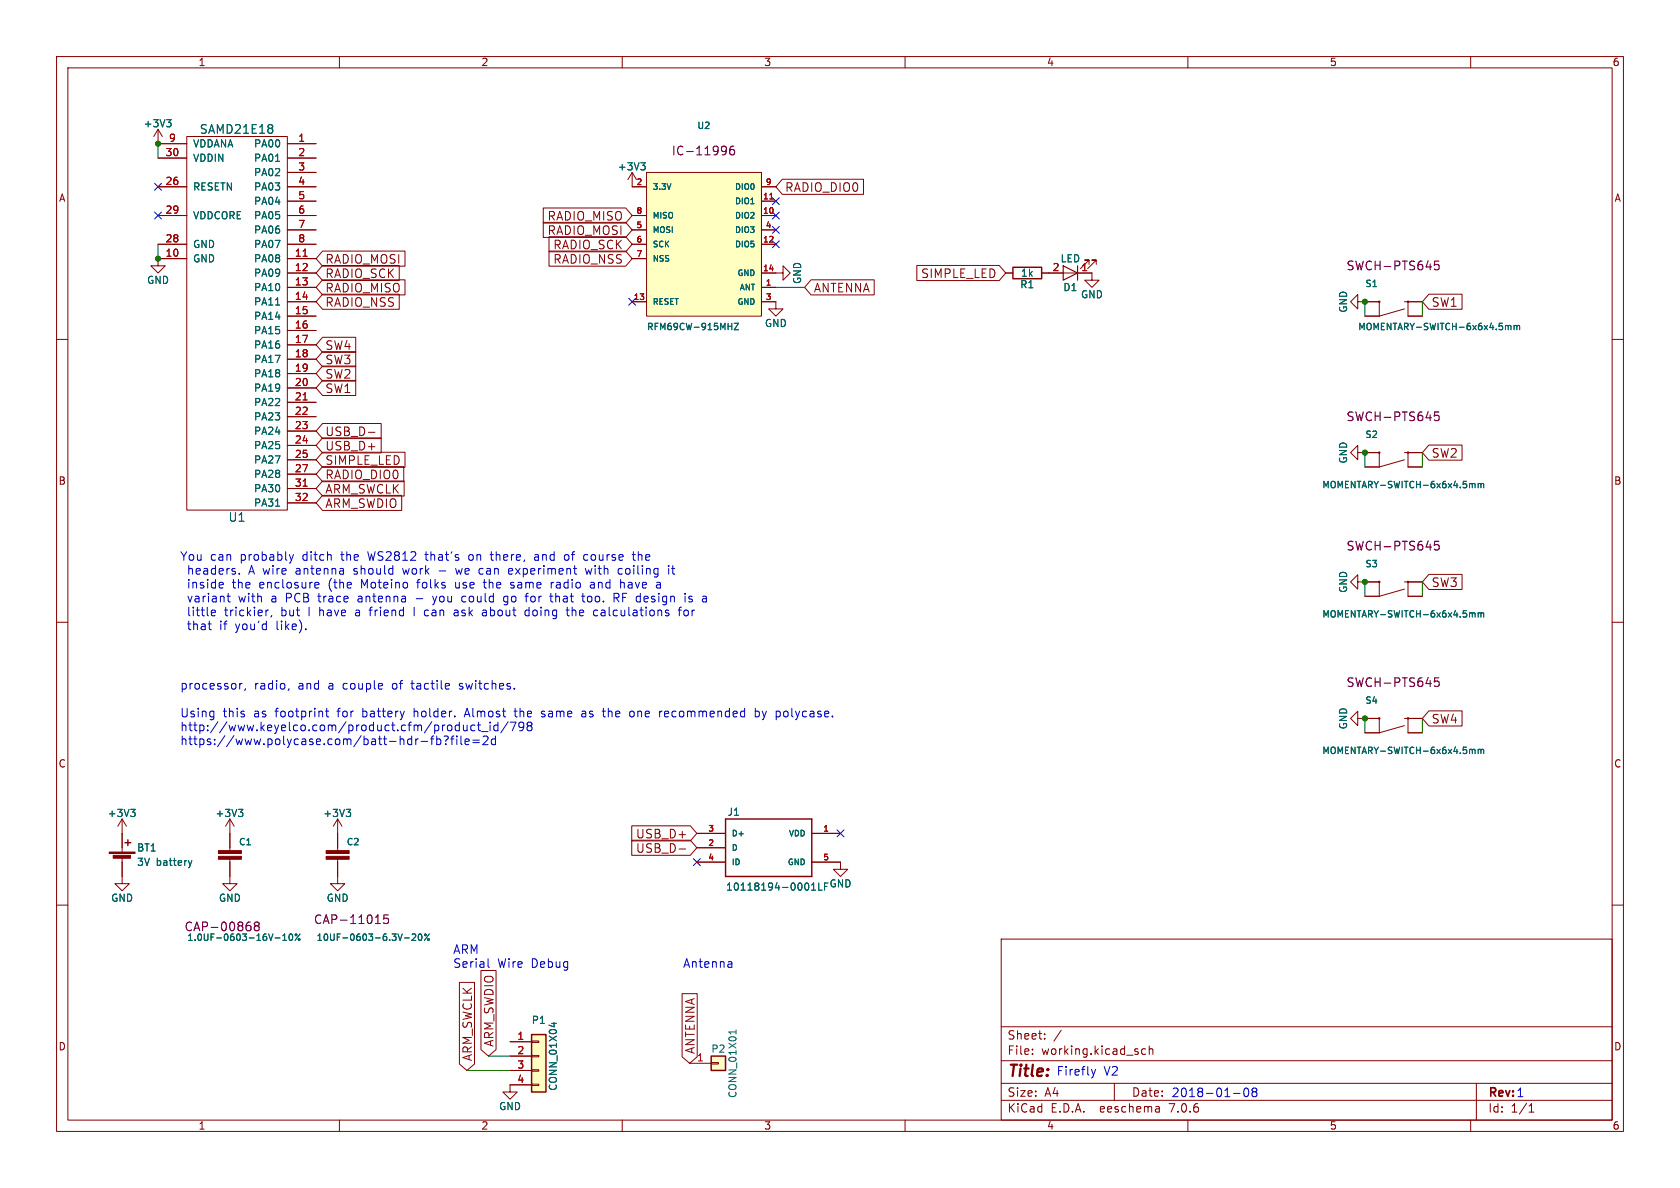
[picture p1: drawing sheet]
<svg xmlns="http://www.w3.org/2000/svg" width="297mm" height="210mm" viewBox="0 0 297 210" stroke-linecap="round" stroke-linejoin="round" font-family="sans-serif">
<g fill="none" stroke="#840000" stroke-width=".18">
<path d="M10 10h277v190h-277zM12 12h273v186h-273zM60 10v2M110 10v2M160 10v2M210 10v2M260 10v2M27.9 22.9v2.5h5.1M27.9 27.9h5.1M27.9 33h5.1M27.9 38.1h5.1M27.9 22.9l-.7 1.2"/>
<path d="M27.9 22.9l.8 1.2M33 24.1h17.8v66.1h-17.8zM50.8 25.4h5.1M50.8 27.9h5.1M50.8 33h5.1M50.8 38.1h5.1M50.8 30.5h5.1M50.8 35.6h5.1M111.8 30.5l-.8 1.3M111.8 30.5v2.5M111.8 30.5l.7 1.3M10 60h2"/>
<path d="M27.9 43.2h5.1M33 45.7h-5.1v1.3h1.3l-1.3 1.3-1.2-1.3h1.2M50.8 48.3h5.1M50.8 53.3h5.1M50.8 55.9h5.1M50.8 45.7h5.1M50.8 50.8h5.1M50.8 58.4h5.1M50.8 43.2h5.1M50.8 40.6h5.1M137.2 48.3h1.2v-1.3l1.3 1.3-1.3 1.2v-1.2M177.8 48.3h1.3"/>
<path d="M184.1 48.3h8.9v1.2h1.3l-1.3 1.3-1.2-1.3h1.2M192.5 46.7v-.7h-.7h.7l-1.5 1.5M193.8 46.7v-.7h-.8h.8l-1.5 1.5M240 53.3v-1.2l-1.2 1.2 1.2 1.3v-1.3h3.8v2.6M241.3 55.9h2.5M248.3 54.6l-4.5 1.3M248.3 53.3h3.2M248.9 53.3v2.6h2.6M285 60h2M50.8 61h5.1M50.8 63.5h5.1M50.8 66h5.1"/>
<path d="M50.8 68.6h5.1M50.8 71.1h5.1M50.8 73.7h5.1M50.8 76.2h5.1M50.8 78.7h5.1M50.8 81.3h5.1M50.8 83.8h5.1M50.8 86.4h5.1M50.8 88.9h5.1M240 80v-1.3l-1.2 1.3 1.2 1.3v-1.3h3.8v2.6M241.3 82.6h2.5M248.3 81.3l-4.5 1.3"/>
<path d="M248.3 80h3.2M248.9 80v2.6h2.6M10 110h2M240 102.9v-1.3l-1.2 1.3 1.2 1.2v-1.2h3.8v2.5M241.3 105.4h2.5M248.3 104.1l-4.5 1.3M248.3 102.9h3.2M248.9 102.9v2.5h2.6M285 110h2M240 127v-1.3l-1.2 1.3 1.2 1.3v-1.3h3.8v2.5M241.3 129.5h2.5M248.3 128.3l-4.5 1.2"/>
<path d="M248.3 127h3.2M248.9 127v2.5h2.6M10 160h2M21.6 144.8l-.8 1.3M21.6 144.8v2.5M21.6 144.8l.8 1.3M40.6 154.9v1.3h1.3l-1.3 1.3-1.2-1.3h1.2M40.6 144.8l-.7 1.3M40.6 144.8v2.5M40.6 144.8l.8 1.3M59.7 144.8l-.8 1.3M59.7 144.8v5.6"/>
<path d="M59.7 151.9v3M59.7 144.8l.8 1.3M285 160h2M177 166h108v32h-108zM60 198v2M110 198v2M160 198v2M177 194.5h108M177 191.5h108M177 187.5h108M177 181.5h108M182.5 186.3v.1"/>
<path d="M182.5 185.5v.1M184.7 183.6v.1M184.7 182.8v.1M187.6 182.1l-1.3 2M197 191.5v3M202.5 185.5l-.4-.1-.3 .3v.4l.2 .2h.5M203.2 185.5l.2-.1 .3 .1 .1 .9M203.2 184.9v1.5M204.9 195.7l.1 .9M205 196.5l-.2 .1M205 196h-.2M210 198v2"/>
<path d="M260 198v2M261 191.5v6.5M270.3 196.6h.9M270.3 195.5l.4-.4v1.5"/>
</g>
<path d="M188 47l2.5 1.3-2.5 1.2zM190.5 47v2.5" fill="none" stroke="#840000" stroke-width=".2"/>
<g fill="#840000" stroke="#840000" stroke-width=".18">
<path d="M57.7 151.4h4v.5h-4z"/>
<path d="M57.7 150.4h4v.5h-4z"/>
<circle cx="243.8" cy="80" r=".13"/>
<circle cx="248.9" cy="80" r=".13"/>
<circle cx="243.8" cy="53.3" r=".13"/>
<circle cx="248.9" cy="53.3" r=".13"/>
<circle cx="243.8" cy="102.9" r=".13"/>
<circle cx="248.9" cy="102.9" r=".13"/>
<circle cx="243.8" cy="127" r=".13"/>
<circle cx="248.9" cy="127" r=".13"/>
</g>
<g fill="none" stroke="#006464" stroke-width=".18">
<path d="M29.5 21.2h.7l-.4 .4M30 21.6l.2 .3v.3l-.2 .2M48.2 22.2v.3M48.2 22.8v.6M48.7 28.5h.7M113.3 28.8h.8l-.5 .5M113.8 29.3l.3 .2v.3l-.3 .2M48.7 53.9h.7M266.3 57.5l.3 .2M266.6 57.7l.2-.2 .3 .1v.7M266.6 57.7v.6M267.7 57.6l.3-.1 .2 .2"/>
<path d="M267.7 57.5v.8M268.2 57.7l.1-.2 .3 .1 .1 .7M268.2 57.7v.6M48.7 89.5h.7M260 85.5l.3 .1M260.3 85.6l.1-.1h.3l.1 .7M260.3 85.6v.6M261.3 85.6l.3-.1 .2 .1M261.3 85.5v.7M261.8 85.6l.2-.1h.2l.1 .7M261.8 85.6v.6M260 108.3l.3 .2"/>
<path d="M260.3 108.5v.6M260.3 108.5l.1-.2 .3 .1 .1 .7M261.3 108.3v.8M261.3 108.4l.3-.1 .2 .2M261.8 108.5v.6M261.8 108.5l.2-.2 .2 .1 .1 .7M260 132.5l.3 .1M260.3 132.6v.6M260.3 132.6l.1-.1h.3l.1 .7M261.3 132.5v.7M261.3 132.6l.3-.1 .2 .1M261.8 132.6v.6"/>
<path d="M261.8 132.6l.2-.1h.2l.1 .7M23.1 143.1h.8l-.4 .5M23.6 143.6l.3 .2v.3l-.3 .2M42.2 143.1h.7l-.4 .5M42.7 143.6l.2 .2v.3l-.2 .2M61.2 143.1h.8l-.4 .5M61.7 143.6l.3 .2v.3l-.3 .2M71.5 165.8h.9M72.9 165.2l.4-.1 .2 .3-.7 .8h.7M74.1 165.2l.1-.1a.61 .61 0 0 1 .4 .6 .61 .61 0 0 1-.4 .5l-.3-.4zM75.9 165.1l-.9 1.1"/>
<circle cx="75.2" cy="165.3" r=".16"/>
<circle cx="75.7" cy="166.1" r=".16"/>
</g>
<path d="M254.4 46.2h-.8v.7l.2-.2 .5 .1 .1 .2v.5l-.3 .2-.5-.2M254.4 72.8h-.8v.8l.2-.2 .5 .1 .1 .2v.5l-.3 .2-.5-.2M254.4 95.7h-.8v.7l.2-.1h.5l.1 .3v.5l-.3 .1-.5-.1M254.4 119.8h-.8v.7l.2-.1 .5 .1 .1 .2v.5l-.3 .1-.5-.1M66.4 163.3h.8M68.6 161.7h-.7l-.1 .8 .2-.2 .5 .1 .2 .2-.1 .5-.2 .2-.6-.2" fill="none" stroke="#840084" stroke-width=".18"/>
<path d="M179.1 47.2h5v2.1h-5z" fill="none" stroke="#840000" stroke-width=".25"/>
<path d="M53.6 45.3h.7M53.6 70.7h.7M53.6 85.9h.7" fill="none" stroke="#a90000" stroke-width=".18"/>
<path d="M114.3 30.5h20.3v25.4h-20.3z" fill="#ffffc2"/>
<g fill="none" stroke="#840000" stroke-width=".18">
<path d="M27.9 38.1h5.1M27.9 33h5.1M27.9 25.4h5.1M27.9 27.9h5.1M50.8 38.1h5.1M50.8 35.6h5.1M50.8 33h5.1M50.8 25.4h5.1M50.8 27.9h5.1M50.8 30.5h5.1M96 36.8h14.6l1.2 1.3-1.2 1.3h-14.6zM96 39.3h14.6l1.2 1.3-1.2 1.4h-14.6z"/>
<path d="M111.8 38.1h2.5M111.8 33h2.5M114.3 30.5h20.3v25.4h-20.3zM134.6 38.1h2.6M134.6 35.6h2.6M134.6 33h2.6M138.3 31.7h14.4v2.7h-14.4l-1.1-1.4zM27.9 43.2h5.1M27.9 45.7h5.1M50.8 50.8h5.1M50.8 43.2h5.1M50.8 53.3h5.1"/>
<path d="M50.8 48.3h5.1M50.8 40.6h5.1M50.8 45.7h5.1M50.8 55.9h5.1M50.8 58.4h5.1M57 49.5h14.6v2.6h-14.6l-1.1-1.3zM57 44.4h14.6v2.7h-14.6l-1.1-1.4zM57 46.9h13.6v2.7h-13.6l-1.1-1.3zM57 59.6h5.9v2.7h-5.9l-1.1-1.3zM57 52h13.6v2.7h-13.6l-1.1-1.4zM97.1 41.8h13.5l1.2 1.4-1.2 1.3h-13.5zM97.1 44.4h13.5l1.2 1.3-1.2 1.4h-13.5z"/>
<path d="M111.8 43.2h2.5M111.8 53.3h2.5M111.8 40.6h2.5M111.8 45.7h2.5M134.6 53.3h2.6v1.3h1.2l-1.2 1.3-1.3-1.3h1.3M134.6 50.8h2.6M134.6 43.2h2.6M134.6 48.3h2.6M134.6 40.6h2.6M143.4 49.5h11.1v2.6h-11.1l-1.2-1.3zM162.1 46.9h14.6l1.1 1.4-1.1 1.3h-14.6zM177.8 48.3h1.3"/>
<path d="M184.1 48.3h3.9M190.5 48.3h2.5M241.3 53.3h2.5M241.3 55.9h2.5M248.9 53.3h2.6M248.9 55.9h2.6M252.6 52h5.9v2.7h-5.9l-1.1-1.4zM50.8 61h5.1M50.8 63.5h5.1M50.8 66h5.1M50.8 68.6h5.1M50.8 71.1h5.1"/>
<path d="M50.8 73.7h5.1M50.8 76.2h5.1M50.8 78.7h5.1M57 67.2h5.9v2.7h-5.9l-1.1-1.3zM57 64.7h5.9v2.7h-5.9l-1.1-1.4zM57 74.9h10.4v2.6h-10.4l-1.1-1.3zM57 62.2h5.9v2.6h-5.9l-1.1-1.3zM57 79.9h14.6v2.7h-14.6l-1.1-1.3zM57 77.4h10.4v2.7h-10.4l-1.1-1.4zM65.1 76.4h1.2M252.6 78.7h5.9v2.6h-5.9l-1.1-1.3zM50.8 81.3h5.1"/>
<path d="M50.8 83.8h5.1M50.8 86.4h5.1M50.8 88.9h5.1M57 87.6h14v2.6h-14l-1.1-1.3zM57 85h14.5v2.7h-14.5l-1.1-1.3zM57 82.5h14.4v2.7h-14.4l-1.1-1.4zM241.3 80h2.5M241.3 82.6h2.5M248.9 80h2.6M248.9 82.6h2.6M241.3 102.9h2.5M241.3 105.4h2.5"/>
<path d="M248.9 102.9h2.6M248.9 105.4h2.6M252.6 101.5h5.9v2.7h-5.9l-1.1-1.3zM241.3 127h2.5M241.3 129.5h2.5M248.9 127h2.6M248.9 129.5h2.6M252.6 125.7h5.9v2.6h-5.9l-1.1-1.3zM21.6 151.6v4.6h1.3l-1.3 1.3-1.3-1.3h1.3M21.6 147.3v3.3M40.6 147.3v3.1M40.6 151.9v3"/>
<path d="M59.7 152.4v3.8h1.3l-1.3 1.3-1.3-1.3h1.3M59.7 147.3v2.6M111.7 148.5h10.3l1.2 1.4-1.2 1.3h-10.3zM111.7 146h10.3l1.2 1.3-1.2 1.4h-10.3zM120 150.1h1.2M123.2 147.3h5.1M123.2 149.9h5.1M123.2 152.4h5.1M143.5 152.4h5.1v1.3h1.3l-1.3 1.2-1.3-1.2h1.3M143.5 147.3h5.1M81.2 173.7h2.7v14.4l-1.4 1.1-1.3-1.1zM85 171.6h2.7v13.9l-1.3 1.2-1.4-1.2z"/>
<path d="M120.6 175.7h2.7v11.1l-1.4 1.2-1.3-1.2zM90.2 184.2h3.8M90.2 186.7h3.8M90.2 189.2h3.8M94 191.6h1.2v.3h-1.2zM94 189.1h1.2v.3h-1.2zM94 186.6h1.2v.2h-1.2zM94 184h1.2v.3h-1.2zM94 191.8h-3.8v1.2h1.2l-1.2 1.3-1.3-1.3h1.3M121.9 188h3.8M125.7 187.8h1.3v.3h-1.3z"/>
</g>
<path d="M136.1 35.2h.6M53.6 45.3h.7M53.6 70.7h.7M53.6 85.9h.7" fill="none" stroke="#a90000" stroke-width=".18"/>
<g fill="none" stroke="#006464" stroke-width=".18">
<path d="M29.5 21.2h.7l-.4 .4M30 21.6l.2 .3v.3l-.2 .2M48.2 22.2v.3M48.2 22.8v.6M48.7 28.5h.7M113.3 28.8h.8l-.5 .5M113.8 29.3l.3 .2v.3l-.3 .2M48.7 53.9h.7M128.7 57.7h.7M129.4 57.1v1.2M129.8 57.1h.8l-.8 1.2h.8M266.3 57.5l.3 .2"/>
<path d="M266.6 57.7l.2-.2 .3 .1v.7M266.6 57.7v.6M267.7 57.6l.3-.1 .2 .2M267.7 57.5v.8M268.2 57.7l.1-.2 .3 .1 .1 .7M268.2 57.7v.6M48.7 89.5h.7M260 85.5l.3 .1M260.3 85.6v.6M260.3 85.6l.1-.1h.3l.1 .7M261.3 85.5v.7M261.3 85.6l.3-.1 .2 .1"/>
<path d="M261.8 85.6v.6M261.8 85.6l.2-.1h.2l.1 .7M260 108.3l.3 .2M260.3 108.5v.6M260.3 108.5l.1-.2 .3 .1 .1 .7M261.3 108.3v.8M261.3 108.4l.3-.1 .2 .2M261.8 108.5v.6M261.8 108.5l.2-.2 .2 .1 .1 .7M260 132.5l.3 .1M260.3 132.6l.1-.1h.3l.1 .7M260.3 132.6v.6"/>
<path d="M261.3 132.6l.3-.1 .2 .1M261.3 132.5v.7M261.8 132.6l.2-.1h.2l.1 .7M261.8 132.6v.6M23.1 143.1h.8l-.4 .5M23.6 143.6l.3 .2v.3l-.3 .2M33.9 152.1l-.3 .9M42.2 143.1h.7l-.4 .5M42.7 143.6l.2 .2v.3l-.2 .2M61.2 143.1h.8l-.4 .5M61.7 143.6l.3 .2v.3l-.3 .2M143.5 157.4h.7"/>
<path d="M143.5 156.5l.3-.4v1.3M144.7 156.1v1.3h.6M145.8 156.7h.4M146.4 156.1h-.6v1.3M48.6 165.8h.9M50 166.2h.6M50 165.4l.3-.3v1.1M51.2 165.2l.2-.1a.61 .61 0 0 1 .4 .6 .61 .61 0 0 1-.4 .5l-.3-.4zM53 165.1l-.8 1.1M71.5 165.8h.9M72.9 165.2l.4-.1 .2 .3-.7 .8h.7M74.1 165.2l.1-.1a.61 .61 0 0 1 .4 .6 .61 .61 0 0 1-.4 .5l-.3-.4z"/>
<path d="M75.9 165.1l-.9 1.1M97.5 180.9h.9M97.9 180.7v.8M130.1 182.1v.7M130.1 182.4h-1.3l.4 .3"/>
<circle cx="52.3" cy="165.3" r=".16"/>
<circle cx="52.9" cy="166.1" r=".16"/>
<circle cx="75.2" cy="165.3" r=".16"/>
<circle cx="75.7" cy="166.1" r=".16"/>
</g>
<g fill="none" stroke="#840084" stroke-width=".18">
<path d="M127.8 25.8l.5 .2a1.01 1.01 0 0 1-.3 1.4M128.4 26.5l-.3 .3h-.3M129.7 25.8a.6 .6 0 0 0-.7 .7v.6l.1 .2 .5 .1 .2-.2 .1-.5-.2-.2-.4-.1-.3 .3M254.4 46.2h-.8v.7l.2-.2 .5 .1 .1 .2v.5l-.3 .2-.5-.2M254.4 72.8h-.8v.8l.2-.2 .5 .1 .1 .2v.5l-.3 .2-.5-.2M254.4 95.7h-.8v.7l.2-.1h.5l.1 .3v.5l-.3 .1-.5-.1M254.4 119.8h-.8v.7l.2-.1 .5 .1 .1 .2v.5l-.3 .1-.5-.1M43.9 163h.3M44.1 163.6l.3 .3v.3l-.3 .3M45.2 163.7l-.2-.3 .2-.4 .5 .1 .1 .2-.3 .4M45.2 163.7l-.2 .2v.5l.2 .1h.5l.1-.3v-.4l-.3-.1M45.2 163.7h.3"/>
<path d="M66.4 163.3h.8M68.6 161.7h-.7l-.1 .8 .2-.2 .5 .1 .2 .2-.1 .5-.2 .2-.6-.2"/>
</g>
<g fill="#840000" stroke="#840000" stroke-width=".18">
<path d="M38.6 151.4h4.1v.5h-4.1z"/>
<path d="M38.6 150.4h4.1v.5h-4.1z"/>
<path d="M19.3 150.6h4.6v.3h-4.6z"/>
<path d="M20 151.2h3.1v.5h-3.1z"/>
</g>
<path d="M22.1 149h1M22.6 148.5v1M128.3 144.8h15.2v10.1h-15.2zM94 182.9h2.5v10.1h-2.5zM125.7 186.7h2.6v2.5h-2.6z" fill="none" stroke="#840000" stroke-width=".25"/>
<g fill="#ffffc2" stroke="#ffffc2" stroke-width=".18">
<path d="M125.7 186.7h2.6v2.5h-2.6z"/>
<path d="M94 182.9h2.5v10.1h-2.5z"/>
</g>
<g fill="none" stroke="#0000c2" stroke-width=".18">
<path d="M51.2 98l.3 1M51.5 99l-.2 .5M51.9 98l-.4 1M82.9 98.2v.7M86.6 98h.6M86.9 97.5v1.5M95 98l-.4 .1M95.1 98.5h-.4a.3 .3 0 0 0-.2 .3 .3 .3 0 0 0 .2 .2h.4M100.3 98l-.4 .1-.1 .2v.6l.5 .1M103.3 98.1h.6M103.3 99h.6M111.8 98h.5"/>
<path d="M112 97.5v1.3l.3 .2M118.2 100v.1M118.9 100v1.3l.4 .2M36.8 110.3h.6M37.2 111.3h.2M37.4 108.8h.6M37.4 107.9l.5-.1 .2 .4-.7 .2M39.3 102.9l.2 .4-.8 .1M39.4 103.9l-.1 .1M40.1 105.4h.6M40.3 104.9v1.3l.4 .2M42.3 101.4v.1"/>
<path d="M47.5 107.8l-.4 .2M48 108.8l-.1 .3M55.7 103.9h.6M55.7 103l.5-.1 .2 .4-.7 .1M65.2 107.8h.6M73.2 107.3v1.6M76.5 105.4l.3 1M76.7 106.8h-.1M80.5 100.5l.3 1M80.5 102.9l.1 1M80.8 107.8l-.5 .1M80.8 108.3h-.3a.3 .3 0 0 0-.3 .3 .3 .3 0 0 0 .3 .3h.3"/>
<path d="M82.2 105.4h-.3l-.3 .3 .1 .6 .5 .1M84.8 101.4l.5 .1M85.3 100.5l-.5 .1M85.3 108.8h.7M85.3 107.9h.6M85.4 102.9h.6M85.6 102.4l.1 1.5M86 108.2l-.7 .2M89.6 105.4h-.3l-.3 .3 .1 .6 .5 .1M90.3 103.9l.4 .1M90.4 100.5h-.3l-.2 .2 .1 .7 .4 .1M90.6 100.8l-.7 .2"/>
<path d="M90.7 102.9l-.4 .1v.2v.2h.4M92.8 105.4h.6M93.2 104.9l-.1 .1M93.5 107.9l-.4-.1-.3 .3v.5l.2 .2h.5M93.5 107.3v1.6M97.2 105.4h.5M97.5 102.9v1.1M97.5 106.3l.2 .1M97.9 102.9l-.3 .1-.1 .2M100.1 107.8h.5M100.3 107.3v1.3l.3 .3M102.8 105.4h.6"/>
<path d="M103 104.9v1.3l.4 .2M103.5 100.5l.3 1 .3-.7 .2 .7M103.9 105.5v.8M104.4 103h.6M105.1 103.3l-.5 .1a.3 .3 0 0 0-.3 .3 .3 .3 0 0 0 .3 .3l.5-.1M105.2 107.8l.5 .1M105.7 108.8l-.5 .1M108.9 105.7l.5 .7M109.1 104.9l.3 .3v.3l-.3 .2h-.5M109.8 103h.5l.1 1M110 100.6l-.4-.1-.3 .3v.4l.1 .2h.6M116.3 102.9l.4 .1 .1 1"/>
<path d="M116.8 103.9l-.5 .1M116.8 103.3l-.5 .1M118.2 100.5v1M118.7 100.5h.6M119.9 107.8h.6M120.1 107.6v1.3M121.4 107.8l-.4 .1-.1 .2 .1 .6 .4 .2M122.3 105.5l-.3-.1-.2 .2v.2l.5 .2v.3h-.5M37.7 125.7l.1 .1M37.8 125.7l-.1 1.4M37.8 126.7h-.1M42.4 120.8v1"/>
<path d="M42.8 120.8l-.3 .1-.1 .2M43.4 121.7l-.2 .3M51.1 121.7l-.2 .3M57.5 125.7h.6M57.8 125.2v1.3l.3 .2M74.5 131.1h1.1M76.1 130.6h.6M76.3 130.3v1.3M77.2 130.7l.4-.1 .3 .3v.4l-.1 .3h-.6M77.2 130.1v1.5M78.8 131.5v.1M79.2 130.5l-.4 .6"/>
<path d="M79.7 130.6h.6M79.9 130.3v1.3M80.8 128.2h.4M80.8 130.6v1M81.2 121.7l.1 .1M81.2 127.7v1.5M81.2 129.1l-.4 .1M81.3 120.9v.3M81.5 130.1v1.3l.2 .2M81.9 128.2l.1 .9 .4 .1 .2-.2M82.2 131.1l.7-.1v-.3l-.5-.1-.2 .2 .1 .8h.6M82.6 125.2l-.5 1.5"/>
<path d="M82.6 128.2v1M83.6 130.8h1.2M83.6 131.3h1.2M84 128.2h-.5l-.3 .3v.4l.2 .2h.6M84.4 128.2h.6M84.6 127.7v1.3l.4 .2M85.1 129.3h1.2M85.4 130.3l.6-.2 .2 .2 .1 .2-1 1.1h1M86.6 127.7v.1M86.6 128.2v1M87.6 130.7l-.4-.1-.3 .3v.4l.1 .3h.6M87.6 130.1v1.5"/>
<path d="M88 128.2h-.4l-.3 .3v.4l.1 .2h.6M88 127.7v1.5M89.8 127.6l-1.3 1.9M90.2 127.7h1l-.6 1.5M90.9 125.7h.5M91.1 125.2v1.5M92 127.7l-.3 .2 .1 .6 .5 .1 .3-.3M92.3 127.7l.2 .1a1.01 1.01 0 0 1-.3 1.4h-.3M93.5 128.3l-.3 .3v.4l.3 .2 .4-.1 .1-.2v-.4l-.2-.2M93.5 127.7l-.3 .2 .3 .4M93.5 128.3h.3M93.8 127.7l.2 .2-.2 .4"/>
<path d="M95.7 126.7h.4M96.1 125.7h-.2l-.2 .2 .1 .2 .3 .1M103.3 125.7l-.4 .1M103.4 126.1h-.4a.3 .3 0 0 0-.2 .3 .3 .3 0 0 0 .2 .3h.4M106.5 125.7h.5M106.7 126.7h.3M111.5 125.8l.3-.1 .3 .3M112.1 126.4l-.3 .3h-.3M116.9 125.7h.1M117.6 125.8v.9M118.2 126.1l-.7 .1M133.5 125.8l.5-.1 .2 .3v.4l-.1 .3h-.6"/>
<path d="M133.5 125.2v1.5M86.3 169.5v1.3l.2 .2M129.2 170l.2 .2v.8M129.4 170.9l-.2 .1M129.4 170.4h-.2M193 189l.3 1.1M193.3 190.1l-.1 .3M193.7 189l-.4 1.1M218.1 193.3h1.1M220 192.5l.2-.2a.83 .83 0 0 1 .6 .7 .83 .83 0 0 1-.3 .8l-.1 .1a.82 .82 0 0 1-.4-1.4zM221.6 193l-.3-.3 .3-.4h.3l.3 .3-.3 .4M221.6 193l-.3 .3v.3l.3 .3 .5-.1 .1-.2-.1-.5-.2-.1"/>
<path d="M221.6 193h.3"/>
</g>
<g fill="none" stroke="#009600" stroke-width=".18">
<path d="M27.9 25.4v2.5M27.9 43.2v2.5M137.2 50.8h5M241.3 53.3v2.6M251.5 53.3v2.6M241.3 80v2.6M251.5 80v2.6M241.3 102.9v2.5M251.5 102.9v2.5M241.3 127v2.5M251.5 127v2.5M82.5 189.2h7.7"/>
<path d="M86.4 186.7h3.8"/>
</g>
<g fill="none" stroke="#000084" stroke-width=".18">
<path d="M27.3 32.4l1.2 1.2M27.3 37.5l1.2 1.2M28.5 32.4l-1.2 1.2M28.5 37.5l-1.2 1.2M136.6 37.5l1.2 1.2M136.6 35l1.2 1.2M137.8 37.5l-1.2 1.2M137.8 35l-1.2 1.2M111.2 52.7l1.2 1.2M112.4 52.7l-1.2 1.2M136.6 40l1.2 1.2M136.6 42.6l1.2 1.2"/>
<path d="M137.8 40l-1.2 1.2M137.8 42.6l-1.2 1.2M122.6 151.8l1.2 1.2M123.8 151.8l-1.2 1.2M148 146.7l1.2 1.2M149.2 146.7l-1.2 1.2"/>
</g>
<g fill="#009600" stroke="#009600" stroke-width=".18">
<circle cx="27.9" cy="45.7" r=".46"/>
<circle cx="27.9" cy="25.4" r=".46"/>
<circle cx="241.3" cy="80" r=".46"/>
<circle cx="241.3" cy="127" r=".46"/>
<circle cx="241.3" cy="102.9" r=".46"/>
<circle cx="241.3" cy="53.3" r=".46"/>
</g>
<text font-size="2.8" fill="#840000" x="178" y="190.9">Title:</text>
<g font-size="2.1" fill="#006464">
<text x="35.2" y="23.9">SAMD21E18</text>
<text x="40.3" y="92.4">U1</text>
</g>
<g font-size="2.1" fill="#840084">
<text x="118.7" y="27.7">IC-11996</text>
<text x="238" y="48">SWCH-PTS645</text>
<text x="238" y="74.7">SWCH-PTS645</text>
<text x="238" y="97.5">SWCH-PTS645</text>
<text x="238" y="121.6">SWCH-PTS645</text>
<text x="32.5" y="164.8">CAP-00868</text>
<text x="55.4" y="163.6">CAP-11015</text>
</g>
<g font-size="2.1" fill="#840000">
<text x="138.7" y="34.1">RADIO_DIO0</text>
<text x="96.7" y="39.2">RADIO_MISO</text>
<text x="96.7" y="41.7">RADIO_MOSI</text>
<text x="57.4" y="46.8">RADIO_MOSI</text>
<text x="97.7" y="44.3">RADIO_SCK</text>
<text x="97.7" y="46.8">RADIO_NSS</text>
<text x="57.4" y="51.9">RADIO_MISO</text>
<text x="57.4" y="49.4">RADIO_SCK</text>
<text x="143.8" y="51.9">ANTENNA</text>
<text x="162.8" y="49.4">SIMPLE_LED</text>
<text x="57.4" y="54.4">RADIO_NSS</text>
<text x="253" y="54.4">SW1</text>
<text x="57.4" y="62.1">SW4</text>
<text x="57.4" y="64.6">SW3</text>
<text x="57.4" y="69.7">SW1</text>
<text x="57.4" y="67.1">SW2</text>
<text x="57.4" y="77.3">USB_D-</text>
<text x="57.4" y="82.4">SIMPLE_LED</text>
<text x="57.4" y="79.8">USB_D+</text>
<text x="253" y="81.1">SW2</text>
<text x="57.4" y="90">ARM_SWDIO</text>
<text x="57.4" y="87.5">ARM_SWCLK</text>
<text x="57.4" y="84.9">RADIO_DIO0</text>
<text x="253" y="104">SW3</text>
<text x="253" y="128.1">SW4</text>
<text x="112.4" y="148.4">USB_D+</text>
<text x="112.4" y="151">USB_D-</text>
<text x="87.5" y="185.2" transform="rotate(-90 87.5 185.2)">ARM_SWDIO</text>
<text x="178" y="184">Sheet:</text>
<text x="83.6" y="187.7" transform="rotate(-90 83.6 187.7)">ARM_SWCLK</text>
<text x="123" y="186.4" transform="rotate(-90 123 186.4)">ANTENNA</text>
<text x="178" y="186.7">File:</text>
<text x="184.1" y="186.7">working.kicad_sch</text>
<text x="178" y="196.9">KiCad</text>
<text x="178" y="194.1">Size:</text>
<text x="184.7" y="194.1">A4</text>
<text x="185.7" y="196.9">E.D.A.</text>
<text x="194.6" y="196.9">eeschema</text>
<text x="200" y="194.1">Date:</text>
<text x="207" y="196.9">7.0.6</text>
<text x="263" y="196.9">Id:</text>
<text x="267.1" y="196.9">1/1</text>
</g>
<g font-size="2.1" fill="#0000c2">
<text x="31.7" y="99.2">You</text>
<text x="33.1" y="101.7">headers.</text>
<text x="37.1" y="99.2">can</text>
<text x="42.5" y="99.2">probably</text>
<text x="44" y="101.7">A wire</text>
<text x="52.5" y="101.7">antenna</text>
<text x="53.6" y="99.2">ditch</text>
<text x="60.6" y="99.2">the</text>
<text x="62.9" y="101.7">should</text>
<text x="65.5" y="99.2">WS2812</text>
<text x="71.8" y="101.7">work</text>
<text x="75.8" y="99.2">that's</text>
<text x="78.2" y="101.7">-</text>
<text x="81.4" y="101.7">we</text>
<text x="83.5" y="99.2">on</text>
<text x="85.7" y="101.7">can</text>
<text x="87.6" y="99.2">there,</text>
<text x="91" y="101.7">experiment</text>
<text x="95.5" y="99.2">and</text>
<text x="100.9" y="99.2">of</text>
<text x="104.5" y="99.2">course</text>
<text x="104.8" y="101.7">with</text>
<text x="110.7" y="101.7">coiling</text>
<text x="113.3" y="99.2">the</text>
<text x="33.1" y="104.1">inside</text>
<text x="33.1" y="106.6">variant</text>
<text x="41.1" y="104.1">the</text>
<text x="42.2" y="106.6">with</text>
<text x="46" y="104.1">enclosure</text>
<text x="48.1" y="106.6">a</text>
<text x="50.8" y="106.6">PCB</text>
<text x="56.7" y="106.6">trace</text>
<text x="58.3" y="104.1">(the</text>
<text x="63.8" y="106.6">antenna</text>
<text x="64.2" y="104.1">Moteino</text>
<text x="74.2" y="106.6">-</text>
<text x="74.3" y="104.1">folks</text>
<text x="77.4" y="106.6">you</text>
<text x="81.1" y="104.1">use</text>
<text x="82.6" y="106.6">could</text>
<text x="86.4" y="104.1">the</text>
<text x="90.2" y="106.6">go</text>
<text x="91.3" y="104.1">same</text>
<text x="94.2" y="106.6">for</text>
<text x="98.5" y="104.1">radio</text>
<text x="98.7" y="106.6">that</text>
<text x="104.6" y="106.6">too.</text>
<text x="105.6" y="104.1">and</text>
<text x="110.2" y="106.6">RF design</text>
<text x="111.1" y="104.1">have</text>
<text x="123.1" y="106.6">is</text>
<text x="33.1" y="109.1">little</text>
<text x="33.1" y="111.5">that</text>
<text x="38.9" y="111.5">if</text>
<text x="39.7" y="109.1">trickier,</text>
<text x="41.8" y="111.5">you'd</text>
<text x="49.1" y="111.5">like).</text>
<text x="49.8" y="109.1">but</text>
<text x="54.8" y="109.1">I have</text>
<text x="63.4" y="109.1">a</text>
<text x="66.1" y="109.1">friend</text>
<text x="74" y="109.1">I can</text>
<text x="81.4" y="109.1">ask</text>
<text x="86.5" y="109.1">about</text>
<text x="94.2" y="109.1">doing</text>
<text x="101.8" y="109.1">the</text>
<text x="106.7" y="109.1">calculations</text>
<text x="121.9" y="109.1">for</text>
<text x="31.7" y="122">processor,</text>
<text x="44.9" y="122">radio,</text>
<text x="52.7" y="122">and</text>
<text x="58.2" y="122">a</text>
<text x="60.9" y="122">couple</text>
<text x="69.7" y="122">of</text>
<text x="73.3" y="122">tactile</text>
<text x="81.9" y="122">switches.</text>
<text x="31.7" y="126.9">Using</text>
<text x="31.7" y="129.4">http://www.keyelco.com/product.cfm/product_id/798</text>
<text x="31.7" y="131.8">https://www.polycase.com/batt-hdr-fb?file=2d</text>
<text x="39.4" y="126.9">this</text>
<text x="44.9" y="126.9">as</text>
<text x="48.8" y="126.9">footprint</text>
<text x="59.9" y="126.9">for</text>
<text x="64.4" y="126.9">battery</text>
<text x="73.7" y="126.9">holder.</text>
<text x="82.9" y="126.9">Almost</text>
<text x="91.8" y="126.9">the</text>
<text x="96.7" y="126.9">same</text>
<text x="104" y="126.9">as</text>
<text x="107.9" y="126.9">the</text>
<text x="112.8" y="126.9">one</text>
<text x="118.1" y="126.9">recommended</text>
<text x="135.2" y="126.9">by</text>
<text x="139" y="126.9">polycase.</text>
<text x="80" y="168.7">ARM</text>
<text x="80" y="171.2">Serial</text>
<text x="87.9" y="171.2">Wire</text>
<text x="94" y="171.2">Debug</text>
<text x="120.6" y="171.2">Antenna</text>
<text x="186.7" y="190.2">Firefly</text>
<text x="195.1" y="190.2">V2</text>
<text x="207" y="194.1">2018-01-08</text>
<text x="263" y="194.3">Rev: 1</text>
</g>
<g font-size="1.8" fill="#840000">
<text x="35" y="11.9">1</text>
<text x="85" y="11.9">2</text>
<text x="135" y="11.9">3</text>
<text x="185" y="11.9">4</text>
<text x="235" y="11.9">5</text>
<text x="285" y="11.9">6</text>
<text x="10.3" y="35.9">A</text>
<text x="285.3" y="35.9">A</text>
<text x="10.3" y="85.9">B</text>
<text x="285.3" y="85.9">B</text>
<text x="10.3" y="135.9">C</text>
<text x="285.3" y="135.9">C</text>
<text x="10.3" y="185.9">D</text>
<text x="285.3" y="185.9">D</text>
<text x="35" y="199.9">1</text>
<text x="85" y="199.9">2</text>
<text x="135" y="199.9">3</text>
<text x="185" y="199.9">4</text>
<text x="235" y="199.9">5</text>
<text x="285" y="199.9">6</text>
</g>
<g font-size="1.8" fill="#006464">
<text x="25.3" y="22.7">+3V3</text>
<text x="34" y="28.8">VDDIN</text>
<text x="34" y="26.3">VDDANA</text>
<text x="44.8" y="26.3">PA00</text>
<text x="44.8" y="28.8">PA01</text>
<text x="34" y="33.9">RESETN</text>
<text x="44.8" y="31.3">PA02</text>
<text x="44.8" y="33.9">PA03</text>
<text x="109.1" y="30.3">+3V3</text>
<text x="34" y="39">VDDCORE</text>
<text x="44.8" y="36.4">PA04</text>
<text x="44.8" y="39">PA05</text>
<text x="44.8" y="41.5">PA06</text>
<text x="34" y="46.6">GND</text>
<text x="34" y="44">GND</text>
<text x="44.8" y="46.6">PA08</text>
<text x="44.8" y="44">PA07</text>
<text x="187.4" y="46.6">LED</text>
<text x="25.9" y="50.4">GND</text>
<text x="44.8" y="49.1">PA09</text>
<text x="44.8" y="51.7">PA10</text>
<text x="141.8" y="50.3" transform="rotate(-90 141.8 50.3)">GND</text>
<text x="180.3" y="51.2">R1</text>
<text x="180.4" y="49.1">1k</text>
<text x="187.9" y="51.7">D1</text>
<text x="191" y="52.9">GND</text>
<text x="44.8" y="54.2">PA11</text>
<text x="44.8" y="56.7">PA14</text>
<text x="44.8" y="59.3">PA15</text>
<text x="135.1" y="58">GND</text>
<text x="238.4" y="55.4" transform="rotate(-90 238.4 55.4)">GND</text>
<text x="44.8" y="61.8">PA16</text>
<text x="44.8" y="64.4">PA17</text>
<text x="44.8" y="66.9">PA18</text>
<text x="44.8" y="69.4">PA19</text>
<text x="44.8" y="72">PA22</text>
<text x="44.8" y="74.5">PA23</text>
<text x="44.8" y="77.1">PA24</text>
<text x="44.8" y="79.6">PA25</text>
<text x="44.8" y="82.1">PA27</text>
<text x="238.4" y="82" transform="rotate(-90 238.4 82)">GND</text>
<text x="44.8" y="84.7">PA28</text>
<text x="44.8" y="87.2">PA30</text>
<text x="44.8" y="89.8">PA31</text>
<text x="238.4" y="104.9" transform="rotate(-90 238.4 104.9)">GND</text>
<text x="238.4" y="129" transform="rotate(-90 238.4 129)">GND</text>
<text x="18.9" y="144.6">+3V3</text>
<text x="38" y="144.6">+3V3</text>
<text x="57" y="144.6">+3V3</text>
<text x="128.5" y="144.4">J1</text>
<text x="24.1" y="150.7">BT1</text>
<text x="24.1" y="153.3">3V</text>
<text x="27.6" y="153.3">battery</text>
<text x="19.6" y="159.6">GND</text>
<text x="38.6" y="159.6">GND</text>
<text x="57.7" y="159.6">GND</text>
<text x="128.3" y="157.6">10118194-0001LF</text>
<text x="146.6" y="157.1">GND</text>
<text x="93.9" y="181.2">P1</text>
<text x="125.7" y="186.3">P2</text>
<text x="88.1" y="196.4">GND</text>
<text x="98.7" y="192.9" transform="rotate(-90 98.7 192.9)">CONN_01X04</text>
<text x="130.4" y="194.2" transform="rotate(-90 130.4 194.2)">CONN_01X01</text>
</g>
<g font-size="1.8" fill="#a90000">
<text x="29.2" y="27.7">30</text>
<text x="29.8" y="25.1">9</text>
<text x="52.6" y="25.1">1</text>
<text x="52.6" y="27.7">2</text>
<text x="29.2" y="32.8">26</text>
<text x="52.6" y="30.2">3</text>
<text x="52.6" y="32.8">4</text>
<text x="52.6" y="35.3">5</text>
<text x="29.2" y="37.8">29</text>
<text x="52.6" y="37.8">6</text>
<text x="52.6" y="40.4">7</text>
<text x="29.2" y="45.5">10</text>
<text x="29.2" y="42.9">28</text>
<text x="52" y="45.5">11</text>
<text x="52.6" y="42.9">8</text>
<text x="52" y="48">12</text>
<text x="52" y="50.5">13</text>
<text x="52" y="53.1">14</text>
<text x="186" y="48">2</text>
<text x="191.1" y="48">1</text>
<text x="52" y="55.6">15</text>
<text x="52" y="58.2">16</text>
<text x="52" y="60.7">17</text>
<text x="52" y="63.2">18</text>
<text x="52" y="65.8">19</text>
<text x="52" y="68.3">20</text>
<text x="52" y="70.9">21</text>
<text x="52" y="73.4">22</text>
<text x="52" y="75.9">23</text>
<text x="52" y="78.5">24</text>
<text x="52" y="81">25</text>
<text x="52" y="83.6">27</text>
<text x="52" y="86.1">31</text>
<text x="52" y="88.6">32</text>
<text x="91.4" y="183.9">1</text>
<text x="91.4" y="186.4">2</text>
<text x="91.4" y="189">3</text>
<text x="91.4" y="191.5">4</text>
<text x="123.1" y="187.7">1</text>
</g>
<g font-size="1.6" fill="#006464">
<text x="123.2" y="23">U2</text>
<text x="241.3" y="50.9">S1</text>
<text x="114.3" y="58.6">RFM69CW-915MHZ</text>
<text x="240" y="58.6">MOMENTARY-SWITCH-6x6x4.5mm</text>
<text x="241.3" y="77.6">S2</text>
<text x="233.7" y="86.5">MOMENTARY-SWITCH-6x6x4.5mm</text>
<text x="241.3" y="100.5">S3</text>
<text x="233.7" y="109.4">MOMENTARY-SWITCH-6x6x4.5mm</text>
<text x="241.3" y="124.6">S4</text>
<text x="233.7" y="133.5">MOMENTARY-SWITCH-6x6x4.5mm</text>
<text x="42.1" y="149.6">C1</text>
<text x="61.2" y="149.6">C2</text>
<text x="33" y="166.5">1.0UF-0603-16V-10%</text>
<text x="55.9" y="166.5">10UF-0603-6.3V-20%</text>
</g>
<g font-size="1.4" fill="#a90000">
<text x="112.4" y="32.8">2</text>
<text x="134.8" y="35.3">11</text>
<text x="135.3" y="32.8">9</text>
<text x="112.4" y="40.4">5</text>
<text x="112.4" y="37.8">8</text>
<text x="134.8" y="37.8">10</text>
<text x="135.3" y="40.4">4</text>
<text x="112.4" y="42.9">6</text>
<text x="112.4" y="45.5">7</text>
<text x="134.8" y="42.9">12</text>
<text x="111.9" y="53.1">13</text>
<text x="134.8" y="48">14</text>
<text x="135.3" y="50.5">1</text>
<text x="135.3" y="53.1">3</text>
<text x="125.1" y="149.6">2</text>
<text x="125.1" y="147.1">3</text>
<text x="145.4" y="147.1">1</text>
<text x="125.1" y="152.1">4</text>
<text x="145.4" y="152.1">5</text>
</g>
<g font-size="1.4" fill="#006464">
<text x="115.3" y="33.8">3.3V</text>
<text x="129.8" y="33.8">DIO0</text>
<text x="115.3" y="41.4">MOSI</text>
<text x="115.3" y="38.8">MISO</text>
<text x="129.8" y="38.8">DIO2</text>
<text x="129.8" y="36.3">DIO1</text>
<text x="129.8" y="41.4">DIO3</text>
<text x="115.3" y="43.9">SCK</text>
<text x="115.3" y="46.5">NSS</text>
<text x="129.8" y="43.9">DIO5</text>
<text x="130.3" y="49">GND</text>
<text x="130.6" y="51.5">ANT</text>
<text x="115.3" y="54.1">RESET</text>
<text x="130.3" y="54.1">GND</text>
<text x="129.3" y="148.1">D+</text>
<text x="139.3" y="148.1">VDD</text>
<text x="129.3" y="150.6">D</text>
<text x="129.3" y="153.1">ID</text>
<text x="139.1" y="153.1">GND</text>
</g>
</svg>
